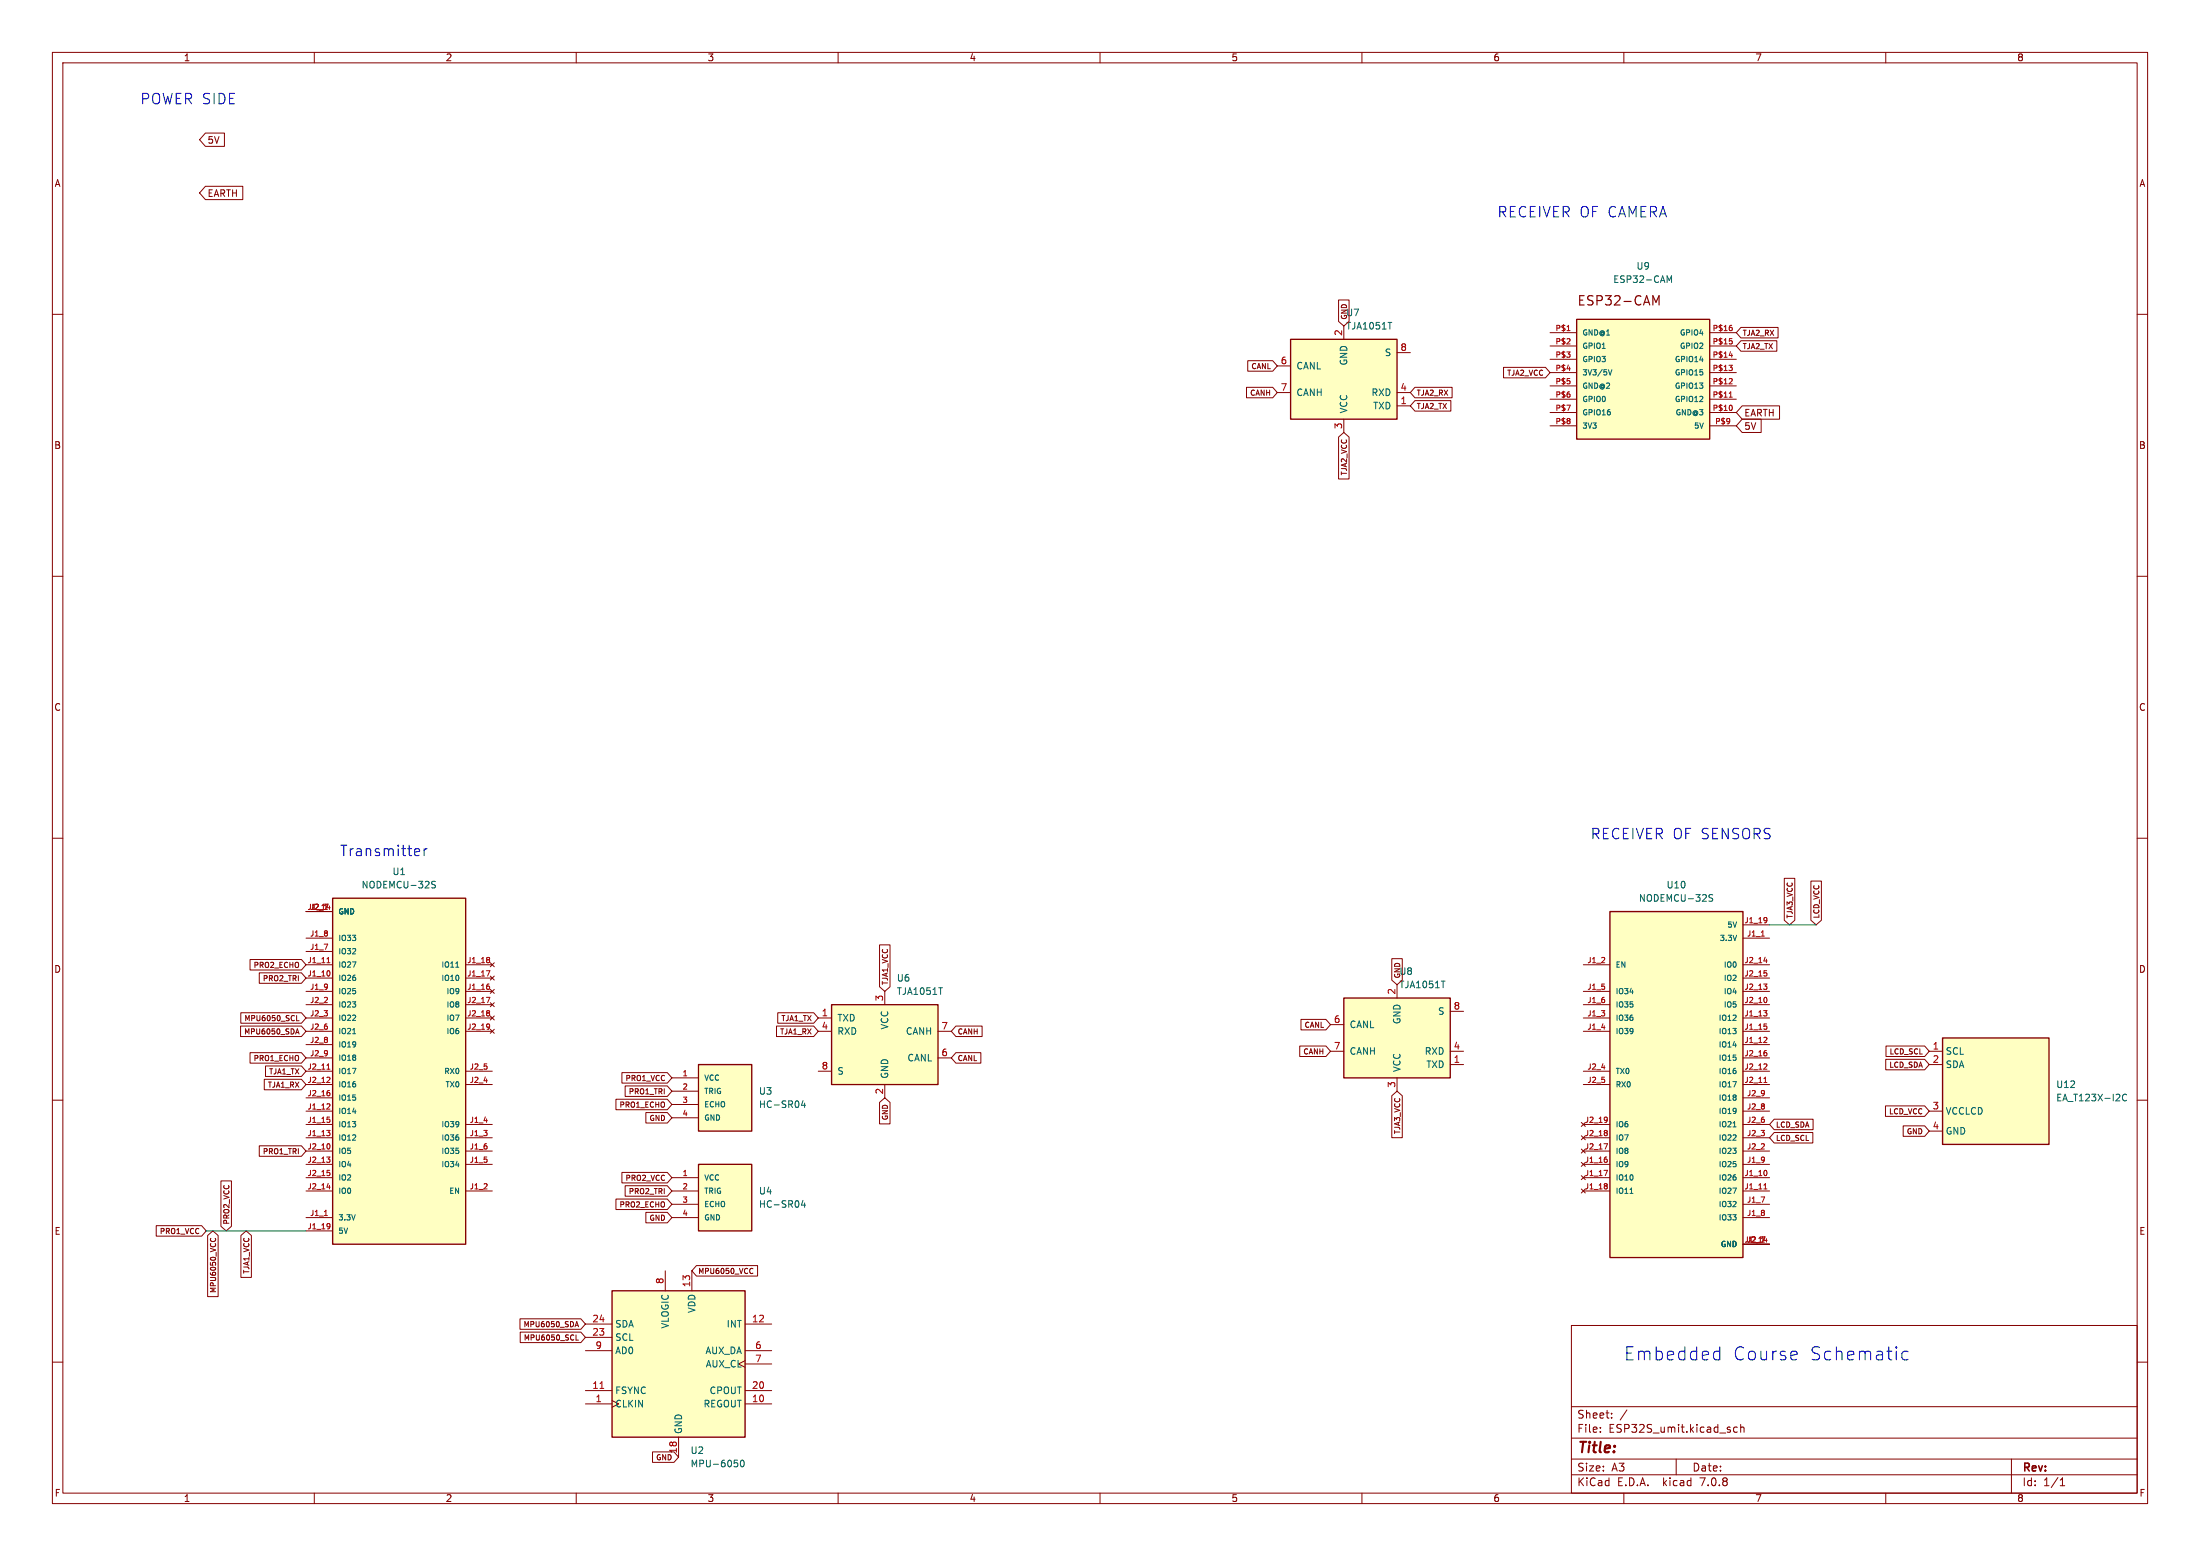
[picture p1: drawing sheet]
<svg xmlns="http://www.w3.org/2000/svg" width="420mm" height="297mm" viewBox="0 0 420 297" stroke-linecap="round" stroke-linejoin="round" font-family="sans-serif">
<g fill="none" stroke="#840000" stroke-width=".19">
<path d="M10 10h400v277h-400zM12 12h396v273h-396zM60 10v2M110 10v2M160 10v2M210 10v2M260 10v2M310 10v2M360 10v2M39.2 35.6h7.2v2.5h-7.2l-1.1-1.3zM39.2 25.4h3.6v2.5h-3.6l-1.1-1.2zM10 60h2"/>
<path d="M255.5 57.3h2v4.1l-1 .8-1-.8zM408 60h2M238 73.9h5l.8 1-.8 1h-5zM238.2 68.8h4.8l.8 1.1-.8 1h-4.8zM243.8 74.9h2.6M243.8 69.9h2.6M256.5 62.2v2.6M266.7 77.5h2.5M266.7 74.9h2.5M266.7 67.3h2.5M270.1 73.9h7.1v2h-7.1l-.9-1zM270.1 76.5h6.9v2h-6.9l-.9-1z"/>
<path d="M287 70.1h8l.9 1-.9 1h-8zM295.9 63.5h5.1M295.9 78.7h5.1M295.9 76.2h5.1M295.9 73.7h5.1M295.9 71.1h5.1M295.9 68.6h5.1M295.9 66h5.1M326.4 63.5h5.1M326.4 78.7h5.1M326.4 76.2h5.1M326.4 73.7h5.1"/>
<path d="M326.4 71.1h5.1M326.4 68.6h5.1M326.4 66h5.1M332.3 62.5h7.1v2h-7.1l-.8-1zM332.3 65h6.9v2h-6.9l-.8-1zM332.6 77.5h7.1v2.5h-7.1l-1.1-1.3zM255.5 83.4l1-.8 1 .8v8h-2zM256.5 80v2.6M295.9 81.3h5.1M326.4 81.3h5.1M332.6 80h3.6v2.6h-3.6l-1.1-1.3zM10 110h2"/>
<path d="M408 110h2M10 160h2M408 160h2M58.4 179.1h5.1M58.4 174h5.1M332.7 179.1h5.1M332.7 176.5h5.1M340.6 167.7h2v8l-1 .8-1-.8zM345.7 168.2h2v7.5l-1 .8-1-.8zM45.9 195.8h11.6l.9 1.1-.9 1h-11.6zM46 193.3h11.5l.9 1-.9 1h-11.5zM47.7 183.1h9.8l.9 1.1-.9 1h-9.8z"/>
<path d="M49.5 185.7h8l.9 1-.9 1h-8zM56.4 197.4l.4-1 .3 1M56.5 197.1h.5M56.6 194.8h.5M58.4 199.4h5.1M58.4 194.3h5.1M58.4 196.9h5.1M58.4 184.2h5.1M58.4 189.2h5.1M58.4 191.8h5.1M58.4 186.7h5.1M58.4 181.6h5.1"/>
<path d="M88.9 194.3h5.1M88.9 196.9h5.1M88.9 184.2h5.1M88.9 189.2h5.1M88.9 191.8h5.1M88.9 186.7h5.1M93.6 188.8l.8 .8M93.6 186.3l.8 .8M93.6 183.8l.8 .7M93.6 191.4l.8 .8M93.6 193.9l.8 .8M93.6 196.5l.8 .7"/>
<path d="M94.4 188.8l-.8 .8M94.4 186.3l-.8 .8M94.4 183.8l-.8 .7M94.4 191.4l-.8 .8M94.4 193.9l-.8 .8M94.4 196.5l-.8 .7M148.2 195.8h7.1l.9 1.1-.9 1h-7.1zM148.5 193.3h6.8l.9 1-.9 1h-6.8zM156.2 194.3h2.5M156.2 196.9h2.5M167.9 180.4h2v8l-1 .8-1-.8zM168.9 189.2v2.6"/>
<path d="M179.1 196.9h2.5M182.5 195.8h5v2.1h-5l-.9-1zM248.1 199.7h5l.9 1-.9 1h-5zM248.4 194.6h4.7l.9 1-.9 1h-4.7zM254 195.6h2.5M265.7 183h2v4.1l-1 .9-1-.9zM266.7 188v2.5M276.9 193h2.5M302.3 194.3h5M302.3 196.9h5M302.3 184.2h5M302.3 189.2h5"/>
<path d="M302.3 191.8h5M332.7 199.4h5.1M332.7 194.3h5.1M332.7 196.9h5.1M332.7 184.2h5.1M332.7 189.2h5.1M332.7 191.8h5.1M332.7 186.7h5.1M360 199.7h7.4l.9 1-.9 1h-7.4zM10 210h2M47.7 200.9h9.8l.9 1-.9 1h-9.8zM49.5 218.7h8l.9 1-.9 1h-8z"/>
<path d="M50.4 206h7.1l.9 1-.9 1h-7.1zM50.7 203.5h6.8l.9 1-.9 1h-6.8zM58.4 207h5.1M58.4 204.5h5.1M58.4 201.9h5.1M58.4 219.7h5.1M58.4 217.2h5.1M58.4 214.6h5.1M58.4 212.1h5.1M58.4 209.6h5.1M88.9 207h5.1M88.9 204.5h5.1"/>
<path d="M88.9 219.7h5.1M88.9 217.2h5.1M88.9 214.6h5.1M117.6 209.8h9.8l.9 1-.9 1h-9.8zM118.7 204.7h8.7l.9 1-.9 1h-8.7zM119.3 207.3h8.1l.9 1-.9 1h-8.1zM123.3 212.4h4.1l.9 1-.9 1h-4.1zM128.3 205.7h5M128.3 208.3h5M128.3 210.8h5M128.3 213.4h5M156.2 204.5h2.5"/>
<path d="M167.9 210.4l1-.8 1 .8v4.1h-2zM168.9 207v2.6M179.1 201.9h2.5M182.5 200.9h4.7v2h-4.7l-.9-1zM254 200.7h2.5M265.7 209.2l1-.9 1 .9v8h-2zM266.7 205.7v2.6M276.9 200.7h2.5M276.9 203.2h2.5M301.9 219.3l.7 .8M301.9 216.8l.7 .8M301.9 214.2l.7 .8"/>
<path d="M302.3 207h5M302.3 204.5h5M302.3 219.7h5M302.3 217.2h5M302.3 214.6h5M302.6 219.3l-.7 .8M302.6 216.8l-.7 .8M302.6 214.2l-.7 .8M332.7 207h5.1M332.7 204.5h5.1M332.7 201.9h5.1M332.7 219.7h5.1"/>
<path d="M332.7 217.2h5.1M332.7 214.6h5.1M332.7 212.1h5.1M332.7 209.6h5.1M338.7 213.6h7.4v2h-7.4l-.9-1zM338.7 216.2h7.4v2h-7.4l-.9-1zM359.9 211.1h7.5l.9 1-.9 1h-7.5zM360 202.2h7.4l.9 1-.9 1h-7.4zM363.3 214.9h4.1l.9 1-.9 1h-4.1zM368.3 212.1h2.5M368.3 200.7h2.5M368.3 203.2h2.5"/>
<path d="M368.3 215.9h2.5M408 210h2M29.8 233.9h8.7l.9 1-.9 1.1h-8.7zM39.6 235.8l1-.9 1 .9v11.7h-2zM40.3 236.4l-.1 .3M41.1 236.4l.1 .3M42.2 225.4h2v8.7l-1 .8-1-.8zM46 235.8l1-.9 1 .9v8h-2zM58.4 224.8h5.1M58.4 227.3h5.1M58.4 232.4h5.1M58.4 222.2h5.1"/>
<path d="M58.4 234.9h5.1M88.9 227.3h5.1M88.9 222.2h5.1M117.6 228.9h9.8l.9 1-.9 1h-9.8zM118.7 223.8h8.7l.9 1-.9 1h-8.7zM119.3 226.3h8.1l.9 1-.9 1h-8.1zM123.3 231.4h4.1l.9 1-.9 1h-4.1zM128.3 224.8h5M128.3 227.3h5M128.3 229.9h5M128.3 232.4h5M301.9 221.9l.7 .7"/>
<path d="M301.9 224.4l.7 .8M301.9 226.9l.7 .8M302.3 224.8h5M302.3 227.3h5M302.3 222.2h5M302.6 221.9l-.7 .7M302.6 224.4l-.7 .8M302.6 226.9l-.7 .8M332.7 224.8h5.1M332.7 227.3h5.1M332.7 229.9h5.1M332.7 232.4h5.1"/>
<path d="M332.7 237.5h5.1M332.7 222.2h5.1M10 260h2M99.3 251.7h11.6l.9 1-.9 1h-11.6zM99.3 254.3h11.6l.9 1-.9 1h-11.6zM109.8 253.3l.3-1 .3 1M109.9 253h.4M110 255.8h.4M111.8 252.7h5M111.8 255.3h5M111.8 257.8h5M127 242.6v3.8"/>
<path d="M132.1 242.6v3.8M133 241.6h11.6v2h-11.6l-.9-1zM142.2 259.7l-1.2 .6 1.2 .7M142.2 252.7h5.1M142.2 257.8h5.1M143.4 242.1l.3 .1M143.7 243l-.3 .1M300 253h108v32h-108zM408 260h2M111.8 268h5M111.8 265.4h5M124.6 277.1h4.1l.8 1-.8 1h-4.1z"/>
<path d="M129.5 274.3v3.8M142.2 268h5.1M142.2 265.4h5.1M142.2 260.3h5.1M300 278.5h108M300 274.5h108M300 268.5h108M305.5 273.2v.2M305.5 272.5v.1M307.7 270.5v.2M307.7 269.8v.1M310.6 269.1l-1.3 1.9"/>
<path d="M320 278.5v3M331.7 272.5l-.5-.1-.3 .3 .2 .6h.6M332.3 272.5l.2-.1 .4 .1v.9M332.3 271.9v1.5M384 278.5v6.5M60 285v2M110 285v2M160 285v2M210 285v2M260 285v2M300 281.5h108M310 285v2"/>
<path d="M360 285v2M393.3 283.6h.9M393.3 282.5l.4-.4v1.5"/>
</g>
<g fill="#ffffc2" stroke="#ffffc2" stroke-width=".19">
<path d="M133.3 222.2h10.2v12.7h-10.2z"/>
<path d="M246.4 64.8h20.3v15.2h-20.3z"/>
<path d="M307.3 174h25.4v66h-25.4z"/>
<path d="M370.8 198.1h20.4v20.3h-20.4z"/>
<path d="M116.8 246.4h25.4v27.9h-25.4z"/>
<path d="M158.7 191.8h20.4v15.2h-20.4z"/>
<path d="M301 61h25.4v22.8h-25.4z"/>
<path d="M256.5 190.5h20.4v15.2h-20.4z"/>
<path d="M133.3 203.2h10.2v12.7h-10.2z"/>
<path d="M63.5 171.5h25.4v66h-25.4z"/>
</g>
<path d="M246.4 64.8h20.3v15.2h-20.3zM301 61h25.4v22.8h-25.4zM63.5 171.5h25.4v66h-25.4zM307.3 174h25.4v66h-25.4zM158.7 191.8h20.4v15.2h-20.4zM256.5 190.5h20.4v15.2h-20.4zM370.8 198.1h20.4v20.3h-20.4zM133.3 203.2h10.2v12.7h-10.2zM133.3 222.2h10.2v12.7h-10.2zM116.8 246.4h25.4v27.9h-25.4z" fill="none" stroke="#840000" stroke-width=".25"/>
<g fill="none" stroke="#006464" stroke-width=".19">
<path d="M318.3 52.6l.4 1 .4-1v1.3M265 61.5h.7M307 70.6l.4 1 .3-1M83.1 168.3l-.5-.1-.2 .3 .1 .3 .6 .2v.4l-.2 .1-.5-.1M327 170.8h-.5l-.3 .2 .2 .3 .5 .2v.4l-.2 .1h-.5M67.3 197.3h.6M87 184.6h.6M179.2 188.5h.7M275.1 187.3h.8M153.3 210.1l-.3 .9h.8M153.6 210.6v.8M330.9 215.1h.5"/>
<path d="M406 209a.6 .6 0 0 0-.9 .4 .6 .6 0 0 0 .6 .7l.3-.1M153.3 229.1l-.3 .9h.8M153.6 229.6v.8M311.2 227.8h.5M140.2 278.7h.6M140.7 279.3l.2 .1-.2 .5M141.5 278.8l.1-.1a.68 .68 0 0 1 .5 .6 .68 .68 0 0 1-.5 .7 .84 .84 0 0 1-.1-1.2z"/>
</g>
<g fill="none" stroke="#a90000" stroke-width=".19">
<path d="M299.2 63.1h.5M330.1 69.7h.6l-.3 .4M330.1 75.8h.6M330.1 67.9h.6M330.2 64.6h.4M330.3 74.9l.1-.1v1M330.4 62.1h.2M330.5 62.5l.2 .2v.2l-.2 .2M330.5 65l.2 .2v.3l-.2 .2M330.5 70.1l.2 .2v.2l-.2 .2M330.5 72.3l.2 .2-.1 .2-.5 .6h.6M330.6 77.4l.1 .3-.1 .6"/>
<path d="M330.6 67.5v.7M62.7 172.5l-.3 .8h.6M62.9 172.9v.7M336.2 178.7h.6M337.2 175.2l.1 .5-.1 .3M337.3 175.6l-.1 .1M62.4 183.8h.6M62.6 182.9l.1-.2v1.1M62.9 185.4l.1 .3-.1 .5M92.8 185.3h.7l-.4 1M92.8 190.4h.7l-.4 1M93.4 188.3l.1 .1-.1 .4"/>
<path d="M93.4 182.8l.1 .1-.1 .2M93.4 183.2l.1 .2-.1 .3M93.4 193l.1 .1-.1 .2M93.4 193.4l.1 .1-.1 .4M93.4 195.5l.1 .5-.2 .4M93.5 195.9l-.1 .1M336.7 192.9h.6l-.3 .4M336.7 187.8h.6l-.3 .4M336.7 183.4h.7M336.8 195.4h.5M336.8 185.3h.5M337.1 198l.2 .2v.2l-.6 .6h.6"/>
<path d="M337.2 185.7l.1 .2-.1 .4M337.2 188.3l.1 .1-.1 .4M337.2 190.5l.1 .3-.1 .5M337.2 193.3l.1 .2-.1 .4M337.2 195.9l.1 .1-.1 .4M62.4 215.8h.6l-.3 .4M62.4 204.1h.6M62.5 213.2h.4M62.6 203.2l.1-.1v1M62.8 205.6l.2 .2-.1 .2-.5 .6h.6M62.8 210.7l.2 .2-.1 .2-.5 .6h.6M62.9 208.6l.1 .1-.1 .4"/>
<path d="M62.9 213.7l.1 .1-.1 .4M62.9 216.2l.1 .1-.1 .4M62.9 218.4l.1 .3-.1 .5M306.2 218.3h.7l-.5 1M306.7 213.3l.1 .5-.1 .3M306.7 215.8l.1 .2-.1 .2M306.7 216.3l.1 .1-.1 .3M306.8 213.7l-.1 .1M336.7 206.6h.6M336.9 205.8l.1-.2v1M337.1 203.1l.2 .2v.2l-.6 .6h.6M337.2 201l.1 .1-.1 .4"/>
<path d="M61.9 232h.6M62.4 220.8h.6l-.3 .4M62.4 226.6h.6M62.5 223.4h.4M62.9 221.3l.1 .1-.1 .4M62.9 223.8l.1 .2-.1 .4M62.9 233.6l.1 .5-.2 .4M63 234l-.1 .1M306.2 223.4h.7l-.5 1M306.7 221.3l.1 .1-.1 .4M306.7 226l.1 .1-.1 .2M306.7 226.4l.1 .2-.1 .3"/>
<path d="M336.7 226.9h.6M336.9 226.1l.1-.2v1M337 236l-.3 .8h.7M337.2 223.5l.1 .3-.1 .5M337.2 236.4v.7M114.5 265h.8"/>
</g>
<path d="M315.5 56.4l.6 1.3 .6-1.3v1.8" fill="none" stroke="#840000" stroke-width=".22"/>
<path d="M79.8 162l.2 .1 .1 .4-.9 .2M80 163.2l-.2 .1M81 162v1.3M81.5 162l-.3 .1-.2 .3M327.6 257.9l.7 .1M328.3 257.1v2.5M328.3 259.5l-.7 .1M343 258l.1 .5-1.2 .2M364.3 258l-.7-.1-.5 .5v.7l.2 .4 .3 .1 .7-.1" fill="none" stroke="#0000c2" stroke-width=".19"/>
<path d="M337.8 176.5h8.9M39.4 234.9h19" fill="none" stroke="#009600" stroke-width=".19"/>
<g font-size="3.5" fill="#0000c2">
<text x="309.9" y="259.9">Embedded</text>
<text x="330.7" y="259.9">Course</text>
<text x="345.3" y="259.9">Schematic</text>
</g>
<g font-size="2.8" fill="#0000c2">
<text x="26.7" y="20.1">POWER SIDE</text>
<text x="285.8" y="41.7">RECEIVER OF CAMERA</text>
<text x="303.5" y="160.4">RECEIVER OF SENSORS</text>
<text x="64.8" y="163.6">Transmitter</text>
</g>
<text font-size="2.8" fill="#840000" x="301" y="277.9">Title:</text>
<text font-size="2.5" fill="#840000" x="301" y="58.6">ESP32-CAM</text>
<g font-size="2.1" fill="#840000">
<text x="301" y="273.7">File:</text>
<text x="301" y="271">Sheet:</text>
<text x="307.1" y="273.7">ESP32S_umit.kicad_sch</text>
<text x="301" y="281.1">Size:</text>
<text x="307.6" y="281.1">A3</text>
<text x="323" y="281.1">Date:</text>
<text x="386" y="281.3">Rev:</text>
<text x="301" y="283.9">KiCad</text>
<text x="308.7" y="283.9">E.D.A.</text>
<text x="317.6" y="283.9">kicad</text>
<text x="324.8" y="283.9">7.0.8</text>
<text x="386" y="283.9">Id:</text>
<text x="390.1" y="283.9">1/1</text>
</g>
<g font-size="1.8" fill="#840000">
<text x="35" y="11.9">1</text>
<text x="85" y="11.9">2</text>
<text x="135" y="11.9">3</text>
<text x="185" y="11.9">4</text>
<text x="235" y="11.9">5</text>
<text x="285" y="11.9">6</text>
<text x="335" y="11.9">7</text>
<text x="385" y="11.9">8</text>
<text x="39.5" y="27.6">5V</text>
<text x="10.3" y="35.9">A</text>
<text x="408.3" y="35.9">A</text>
<text x="39.5" y="37.8">EARTH</text>
<text x="256.9" y="60.6">U7</text>
<text x="332.9" y="79.7">EARTH</text>
<text x="332.9" y="82.2">5V</text>
<text x="10.3" y="85.9">B</text>
<text x="408.2" y="85.9">B</text>
<text x="10.3" y="135.9">C</text>
<text x="408.2" y="135.9">C</text>
<text x="10.3" y="185.9">D</text>
<text x="408.2" y="185.9">D</text>
<text x="267.1" y="186.3">U8</text>
<text x="10.3" y="235.9">E</text>
<text x="408.3" y="235.9">E</text>
<text x="129.3" y="277.5" transform="rotate(-90 129.3 277.5)">18</text>
<text x="10.3" y="285.9">F</text>
<text x="35" y="286.9">1</text>
<text x="85" y="286.9">2</text>
<text x="135" y="286.9">3</text>
<text x="185" y="286.9">4</text>
<text x="235" y="286.9">5</text>
<text x="285" y="286.9">6</text>
<text x="335" y="286.9">7</text>
<text x="385" y="286.9">8</text>
<text x="408.3" y="285.9">F</text>
</g>
<g font-size="1.8" fill="#006464">
<text x="312.3" y="51.7">U9</text>
<text x="307.9" y="54.2">ESP32-CAM</text>
<text x="256.9" y="63.1">TJA1051T</text>
<text x="247.4" y="70.7">CANL</text>
<text x="257.4" y="69.9" transform="rotate(-90 257.4 69.9)">GND</text>
<text x="264.3" y="68.2">S</text>
<text x="247.4" y="75.8">CANH</text>
<text x="261.7" y="75.8">RXD</text>
<text x="257.4" y="79" transform="rotate(-90 257.4 79)">VCC</text>
<text x="262" y="78.3">TXD</text>
<text x="74.8" y="167.2">U1</text>
<text x="68.9" y="169.8">NODEMCU-32S</text>
<text x="312.8" y="172.3">NODEMCU-32S</text>
<text x="318.1" y="169.8">U10</text>
<text x="171.1" y="187.6">U6</text>
<text x="171.1" y="190.1">TJA1051T</text>
<text x="267.1" y="188.8">TJA1051T</text>
<text x="159.8" y="195.2">TXD</text>
<text x="159.8" y="197.7">RXD</text>
<text x="169.8" y="196.6" transform="rotate(-90 169.8 196.6)">VCC</text>
<text x="172.8" y="197.7">CANH</text>
<text x="257.6" y="196.4">CANL</text>
<text x="267.6" y="195.6" transform="rotate(-90 267.6 195.6)">GND</text>
<text x="274.4" y="193.9">S</text>
<text x="173.1" y="202.8">CANL</text>
<text x="257.6" y="201.5">CANH</text>
<text x="271.9" y="201.5">RXD</text>
<text x="371.3" y="201.5">SCL</text>
<text x="144.8" y="209.1">U3</text>
<text x="159.8" y="205.3">S</text>
<text x="169.8" y="206" transform="rotate(-90 169.8 206)">GND</text>
<text x="267.6" y="204.7" transform="rotate(-90 267.6 204.7)">VCC</text>
<text x="272.2" y="204.1">TXD</text>
<text x="371.3" y="204.1">SDA</text>
<text x="392.4" y="207.9">U12</text>
<text x="144.8" y="211.7">HC-SR04</text>
<text x="371.3" y="213">VCCLCD</text>
<text x="392.4" y="210.4">EA_T123X-I2C</text>
<text x="371.3" y="216.8">GND</text>
<text x="144.8" y="228.2">U4</text>
<text x="144.8" y="230.7">HC-SR04</text>
<text x="132.9" y="250.7" transform="rotate(-90 132.9 250.7)">VDD</text>
<text x="117.3" y="256.1">SCL</text>
<text x="117.3" y="253.6">SDA</text>
<text x="127.9" y="253.7" transform="rotate(-90 127.9 253.7)">VLOGIC</text>
<text x="138.6" y="253.6">INT</text>
<text x="117.3" y="258.7">AD0</text>
<text x="134.6" y="258.7">AUX_DA</text>
<text x="134.6" y="261.2">AUX_CL</text>
<text x="117.3" y="268.8">CLKIN</text>
<text x="117.3" y="266.3">FSYNC</text>
<text x="134.2" y="268.8">REGOUT</text>
<text x="135.4" y="266.3">CPOUT</text>
<text x="130.4" y="273.8" transform="rotate(-90 130.4 273.8)">GND</text>
<text x="131.7" y="277.7">U2</text>
<text x="131.7" y="280.3">MPU-6050</text>
</g>
<g font-size="1.8" fill="#a90000">
<text x="256.3" y="64.2" transform="rotate(-90 256.3 64.2)">2</text>
<text x="244.4" y="69.6">6</text>
<text x="267.3" y="67.1">8</text>
<text x="244.4" y="74.7">7</text>
<text x="267.3" y="77.2">1</text>
<text x="267.3" y="74.7">4</text>
<text x="256.3" y="82" transform="rotate(-90 256.3 82)">3</text>
<text x="168.7" y="191.2" transform="rotate(-90 168.7 191.2)">3</text>
<text x="266.4" y="189.9" transform="rotate(-90 266.4 189.9)">2</text>
<text x="156.8" y="194.1">1</text>
<text x="156.8" y="196.6">4</text>
<text x="179.6" y="196.6">7</text>
<text x="254.6" y="195.3">6</text>
<text x="277.4" y="192.8">8</text>
<text x="179.6" y="201.7">6</text>
<text x="254.6" y="200.4">7</text>
<text x="277.4" y="202.9">1</text>
<text x="277.4" y="200.4">4</text>
<text x="368.9" y="200.4">1</text>
<text x="368.9" y="202.9">2</text>
<text x="156.8" y="204.2">8</text>
<text x="168.7" y="209" transform="rotate(-90 168.7 209)">2</text>
<text x="266.4" y="207.7" transform="rotate(-90 266.4 207.7)">3</text>
<text x="368.9" y="211.8">3</text>
<text x="368.9" y="215.6">4</text>
<text x="126.7" y="245.2" transform="rotate(-90 126.7 245.2)">8</text>
<text x="131.8" y="245.8" transform="rotate(-90 131.8 245.8)">13</text>
<text x="113" y="255">23</text>
<text x="113" y="252.5">24</text>
<text x="113.6" y="257.6">9</text>
<text x="143.5" y="252.5">12</text>
<text x="144.1" y="257.6">6</text>
<text x="144.1" y="260.1">7</text>
<text x="113" y="265.2">11</text>
<text x="113.6" y="267.7">1</text>
<text x="143.5" y="267.7">10</text>
<text x="143.5" y="265.2">20</text>
</g>
<g font-size="1.4" fill="#840000">
<text x="257.3" y="61.1" transform="rotate(-90 257.3 61.1)">GND</text>
<text x="332.6" y="64.3">TJA2_RX</text>
<text x="238.7" y="70.7">CANL</text>
<text x="287.6" y="71.9">TJA2_VCC</text>
<text x="332.6" y="66.8">TJA2_TX</text>
<text x="238.5" y="75.7">CANH</text>
<text x="270.4" y="75.7">TJA2_RX</text>
<text x="270.4" y="78.3">TJA2_TX</text>
<text x="257.3" y="90.9" transform="rotate(-90 257.3 90.9)">TJA2_VCC</text>
<text x="342.4" y="175.4" transform="rotate(-90 342.4 175.4)">TJA3_VCC</text>
<text x="347.5" y="175.4" transform="rotate(-90 347.5 175.4)">LCD_VCC</text>
<text x="48.3" y="185">PRO2_ECHO</text>
<text x="50" y="187.5">PRO2_TRI</text>
<text x="169.7" y="188.1" transform="rotate(-90 169.7 188.1)">TJA1_VCC</text>
<text x="267.5" y="186.8" transform="rotate(-90 267.5 186.8)">GND</text>
<text x="46.5" y="197.7">MPU6050_SDA</text>
<text x="46.5" y="195.1">MPU6050_SCL</text>
<text x="148.8" y="197.7">TJA1_RX</text>
<text x="149" y="195.1">TJA1_TX</text>
<text x="182.7" y="197.7">CANH</text>
<text x="248.9" y="196.4">CANL</text>
<text x="48.3" y="202.7">PRO1_ECHO</text>
<text x="182.7" y="202.7">CANL</text>
<text x="248.7" y="201.5">CANH</text>
<text x="360.6" y="201.5">LCD_SCL</text>
<text x="51" y="207.8">TJA1_RX</text>
<text x="51.2" y="205.3">TJA1_TX</text>
<text x="119.3" y="206.5">PRO1_VCC</text>
<text x="119.9" y="209.1">PRO1_TRI</text>
<text x="360.5" y="204">LCD_SDA</text>
<text x="118.1" y="211.6">PRO1_ECHO</text>
<text x="123.8" y="214.2">GND</text>
<text x="169.7" y="214" transform="rotate(-90 169.7 214)">GND</text>
<text x="338.9" y="215.4">LCD_SDA</text>
<text x="360.5" y="212.9">LCD_VCC</text>
<text x="50" y="220.5">PRO1_TRI</text>
<text x="267.5" y="216.6" transform="rotate(-90 267.5 216.6)">TJA3_VCC</text>
<text x="338.9" y="218">LCD_SCL</text>
<text x="363.9" y="216.7">GND</text>
<text x="119.3" y="225.6">PRO2_VCC</text>
<text x="44" y="233.8" transform="rotate(-90 44 233.8)">PRO2_VCC</text>
<text x="118.1" y="230.7">PRO2_ECHO</text>
<text x="119.9" y="228.1">PRO2_TRI</text>
<text x="123.8" y="233.2">GND</text>
<text x="30.4" y="235.8">PRO1_VCC</text>
<text x="47.8" y="243.3" transform="rotate(-90 47.8 243.3)">TJA1_VCC</text>
<text x="133.2" y="243.4">MPU6050_VCC</text>
<text x="41.4" y="247" transform="rotate(-90 41.4 247)">MPU6050_VCC</text>
<text x="99.8" y="253.5">MPU6050_SDA</text>
<text x="99.9" y="256.1">MPU6050_SCL</text>
<text x="125.1" y="278.9">GND</text>
</g>
<g font-size="1.4" fill="#a90000">
<text x="296.8" y="63.2">P$1</text>
<text x="296.8" y="65.8">P$2</text>
<text x="326.8" y="65.8">P$15</text>
<text x="326.8" y="63.2">P$16</text>
<text x="296.8" y="68.3">P$3</text>
<text x="296.8" y="70.9">P$4</text>
<text x="326.8" y="70.9">P$13</text>
<text x="326.8" y="68.3">P$14</text>
<text x="296.8" y="73.4">P$5</text>
<text x="296.8" y="75.9">P$6</text>
<text x="326.8" y="75.9">P$11</text>
<text x="326.8" y="73.4">P$12</text>
<text x="296.8" y="78.5">P$7</text>
<text x="296.8" y="81">P$8</text>
<text x="326.8" y="78.5">P$10</text>
<text x="327.3" y="81">P$9</text>
<text x="59.1" y="173.7">J2_1</text>
<text x="59.1" y="173.7">J2_7</text>
<text x="59.1" y="178.8">J1_8</text>
<text x="332.9" y="176.3">J1_19</text>
<text x="333.4" y="178.8">J1_1</text>
<text x="58.6" y="183.9">J1_11</text>
<text x="59.1" y="181.4">J1_7</text>
<text x="89.1" y="183.9">J1_18</text>
<text x="302.9" y="183.9">J1_2</text>
<text x="332.9" y="183.9">J2_14</text>
<text x="58.6" y="186.4">J1_10</text>
<text x="59.1" y="189">J1_9</text>
<text x="59.1" y="191.5">J2_2</text>
<text x="89.1" y="189">J1_16</text>
<text x="89.1" y="186.4">J1_17</text>
<text x="89.1" y="191.5">J2_17</text>
<text x="302.9" y="189">J1_5</text>
<text x="302.9" y="191.5">J1_6</text>
<text x="332.9" y="191.5">J2_10</text>
<text x="332.9" y="189">J2_13</text>
<text x="332.9" y="186.4">J2_15</text>
<text x="59.1" y="194.1">J2_3</text>
<text x="59.1" y="196.6">J2_6</text>
<text x="89.1" y="194.1">J2_18</text>
<text x="89.1" y="196.6">J2_19</text>
<text x="302.9" y="194.1">J1_3</text>
<text x="302.9" y="196.6">J1_4</text>
<text x="332.9" y="194.1">J1_13</text>
<text x="332.9" y="196.6">J1_15</text>
<text x="59.1" y="199.1">J2_8</text>
<text x="59.1" y="201.7">J2_9</text>
<text x="332.9" y="199.1">J1_12</text>
<text x="332.9" y="201.7">J2_16</text>
<text x="58.6" y="204.2">J2_11</text>
<text x="58.6" y="206.8">J2_12</text>
<text x="58.6" y="209.3">J2_16</text>
<text x="89.6" y="206.8">J2_4</text>
<text x="89.6" y="204.2">J2_5</text>
<text x="130.2" y="205.5">1</text>
<text x="130.2" y="208">2</text>
<text x="302.9" y="204.2">J2_4</text>
<text x="302.9" y="206.8">J2_5</text>
<text x="332.9" y="206.8">J2_11</text>
<text x="332.9" y="204.2">J2_12</text>
<text x="333.4" y="209.3">J2_9</text>
<text x="58.6" y="211.8">J1_12</text>
<text x="58.6" y="214.4">J1_15</text>
<text x="89.6" y="214.4">J1_4</text>
<text x="130.2" y="210.6">3</text>
<text x="130.2" y="213.1">4</text>
<text x="302.4" y="214.4">J2_19</text>
<text x="333.4" y="214.4">J2_6</text>
<text x="333.4" y="211.8">J2_8</text>
<text x="58.6" y="216.9">J1_13</text>
<text x="58.6" y="219.5">J2_10</text>
<text x="58.6" y="222">J2_13</text>
<text x="89.6" y="216.9">J1_3</text>
<text x="89.6" y="222">J1_5</text>
<text x="89.6" y="219.5">J1_6</text>
<text x="302.4" y="222">J1_16</text>
<text x="302.4" y="219.5">J2_17</text>
<text x="302.4" y="216.9">J2_18</text>
<text x="333.4" y="222">J1_9</text>
<text x="333.4" y="219.5">J2_2</text>
<text x="333.4" y="216.9">J2_3</text>
<text x="58.6" y="227.1">J2_14</text>
<text x="58.6" y="224.5">J2_15</text>
<text x="89.6" y="227.1">J1_2</text>
<text x="130.2" y="224.5">1</text>
<text x="130.2" y="227.1">2</text>
<text x="302.4" y="224.5">J1_17</text>
<text x="302.4" y="227.1">J1_18</text>
<text x="332.9" y="224.5">J1_10</text>
<text x="332.9" y="227.1">J1_11</text>
<text x="59.1" y="232.2">J1_1</text>
<text x="130.2" y="229.6">3</text>
<text x="130.2" y="232.2">4</text>
<text x="333.4" y="229.6">J1_7</text>
<text x="333.4" y="232.2">J1_8</text>
<text x="58.6" y="234.7">J1_19</text>
<text x="333.4" y="237.2">J2_1</text>
<text x="333.4" y="237.2">J2_7</text>
</g>
<g font-size="1.4" fill="#006464">
<text x="302" y="64.2">GND@1</text>
<text x="320.6" y="64.2">GPIO4</text>
<text x="302" y="66.8">GPIO1</text>
<text x="302" y="69.3">GPIO3</text>
<text x="302" y="71.9">3V3/5V</text>
<text x="319.6" y="71.9">GPIO15</text>
<text x="319.6" y="69.3">GPIO14</text>
<text x="320.6" y="66.8">GPIO2</text>
<text x="302" y="74.4">GND@2</text>
<text x="302" y="76.9">GPIO0</text>
<text x="319.6" y="76.9">GPIO12</text>
<text x="319.6" y="74.4">GPIO13</text>
<text x="302" y="79.5">GPIO16</text>
<text x="302" y="82">3V3</text>
<text x="319.8" y="79.5">GND@3</text>
<text x="323.3" y="82">5V</text>
<text x="64.5" y="174.7">GND</text>
<text x="64.5" y="179.8">IO33</text>
<text x="328.2" y="179.8">3.3V</text>
<text x="329.6" y="177.3">5V</text>
<text x="64.5" y="184.9">IO27</text>
<text x="64.5" y="182.3">IO32</text>
<text x="84.1" y="184.9">IO11</text>
<text x="308.4" y="184.9">EN</text>
<text x="329" y="184.9">IO0</text>
<text x="64.5" y="187.4">IO26</text>
<text x="64.5" y="190">IO25</text>
<text x="84.1" y="187.4">IO10</text>
<text x="85.1" y="190">IO9</text>
<text x="308.4" y="190">IO34</text>
<text x="329" y="190">IO4</text>
<text x="329" y="187.4">IO2</text>
<text x="64.5" y="192.5">IO23</text>
<text x="64.5" y="195">IO22</text>
<text x="64.5" y="197.6">IO21</text>
<text x="85.1" y="192.5">IO8</text>
<text x="85.1" y="195">IO7</text>
<text x="85.1" y="197.6">IO6</text>
<text x="308.4" y="195">IO36</text>
<text x="308.4" y="197.6">IO39</text>
<text x="308.4" y="192.5">IO35</text>
<text x="328" y="195">IO12</text>
<text x="328" y="197.6">IO13</text>
<text x="329" y="192.5">IO5</text>
<text x="64.5" y="200.1">IO19</text>
<text x="64.5" y="202.7">IO18</text>
<text x="328" y="200.1">IO14</text>
<text x="328" y="202.7">IO15</text>
<text x="64.5" y="205.2">IO17</text>
<text x="64.5" y="207.7">IO16</text>
<text x="84.7" y="205.2">RX0</text>
<text x="84.9" y="207.7">TX0</text>
<text x="134.4" y="206.5">VCC</text>
<text x="134.4" y="209">TRIG</text>
<text x="308.4" y="205.2">TX0</text>
<text x="308.4" y="207.7">RX0</text>
<text x="328" y="207.7">IO17</text>
<text x="328" y="205.2">IO16</text>
<text x="64.5" y="212.8">IO14</text>
<text x="64.5" y="215.4">IO13</text>
<text x="64.5" y="210.3">IO15</text>
<text x="84.1" y="215.4">IO39</text>
<text x="134.4" y="211.6">ECHO</text>
<text x="134.4" y="214.1">GND</text>
<text x="308.4" y="215.4">IO6</text>
<text x="328" y="215.4">IO21</text>
<text x="328" y="212.8">IO19</text>
<text x="328" y="210.3">IO18</text>
<text x="64.5" y="217.9">IO12</text>
<text x="64.5" y="220.4">IO5</text>
<text x="84.1" y="217.9">IO36</text>
<text x="84.1" y="220.4">IO35</text>
<text x="308.4" y="220.4">IO8</text>
<text x="308.4" y="217.9">IO7</text>
<text x="328" y="220.4">IO23</text>
<text x="328" y="217.9">IO22</text>
<text x="64.5" y="223">IO4</text>
<text x="64.5" y="225.5">IO2</text>
<text x="84.1" y="223">IO34</text>
<text x="134.4" y="225.5">VCC</text>
<text x="308.4" y="223">IO9</text>
<text x="308.4" y="225.5">IO10</text>
<text x="328" y="225.5">IO26</text>
<text x="328" y="223">IO25</text>
<text x="64.5" y="233.1">3.3V</text>
<text x="64.5" y="228.1">IO0</text>
<text x="85.6" y="228.1">EN</text>
<text x="134.4" y="228.1">TRIG</text>
<text x="134.4" y="230.6">ECHO</text>
<text x="134.4" y="233.1">GND</text>
<text x="308.4" y="228.1">IO11</text>
<text x="328" y="228.1">IO27</text>
<text x="328" y="230.6">IO32</text>
<text x="328" y="233.1">IO33</text>
<text x="64.5" y="235.7">5V</text>
<text x="328.4" y="238.2">GND</text>
</g>
</svg>
